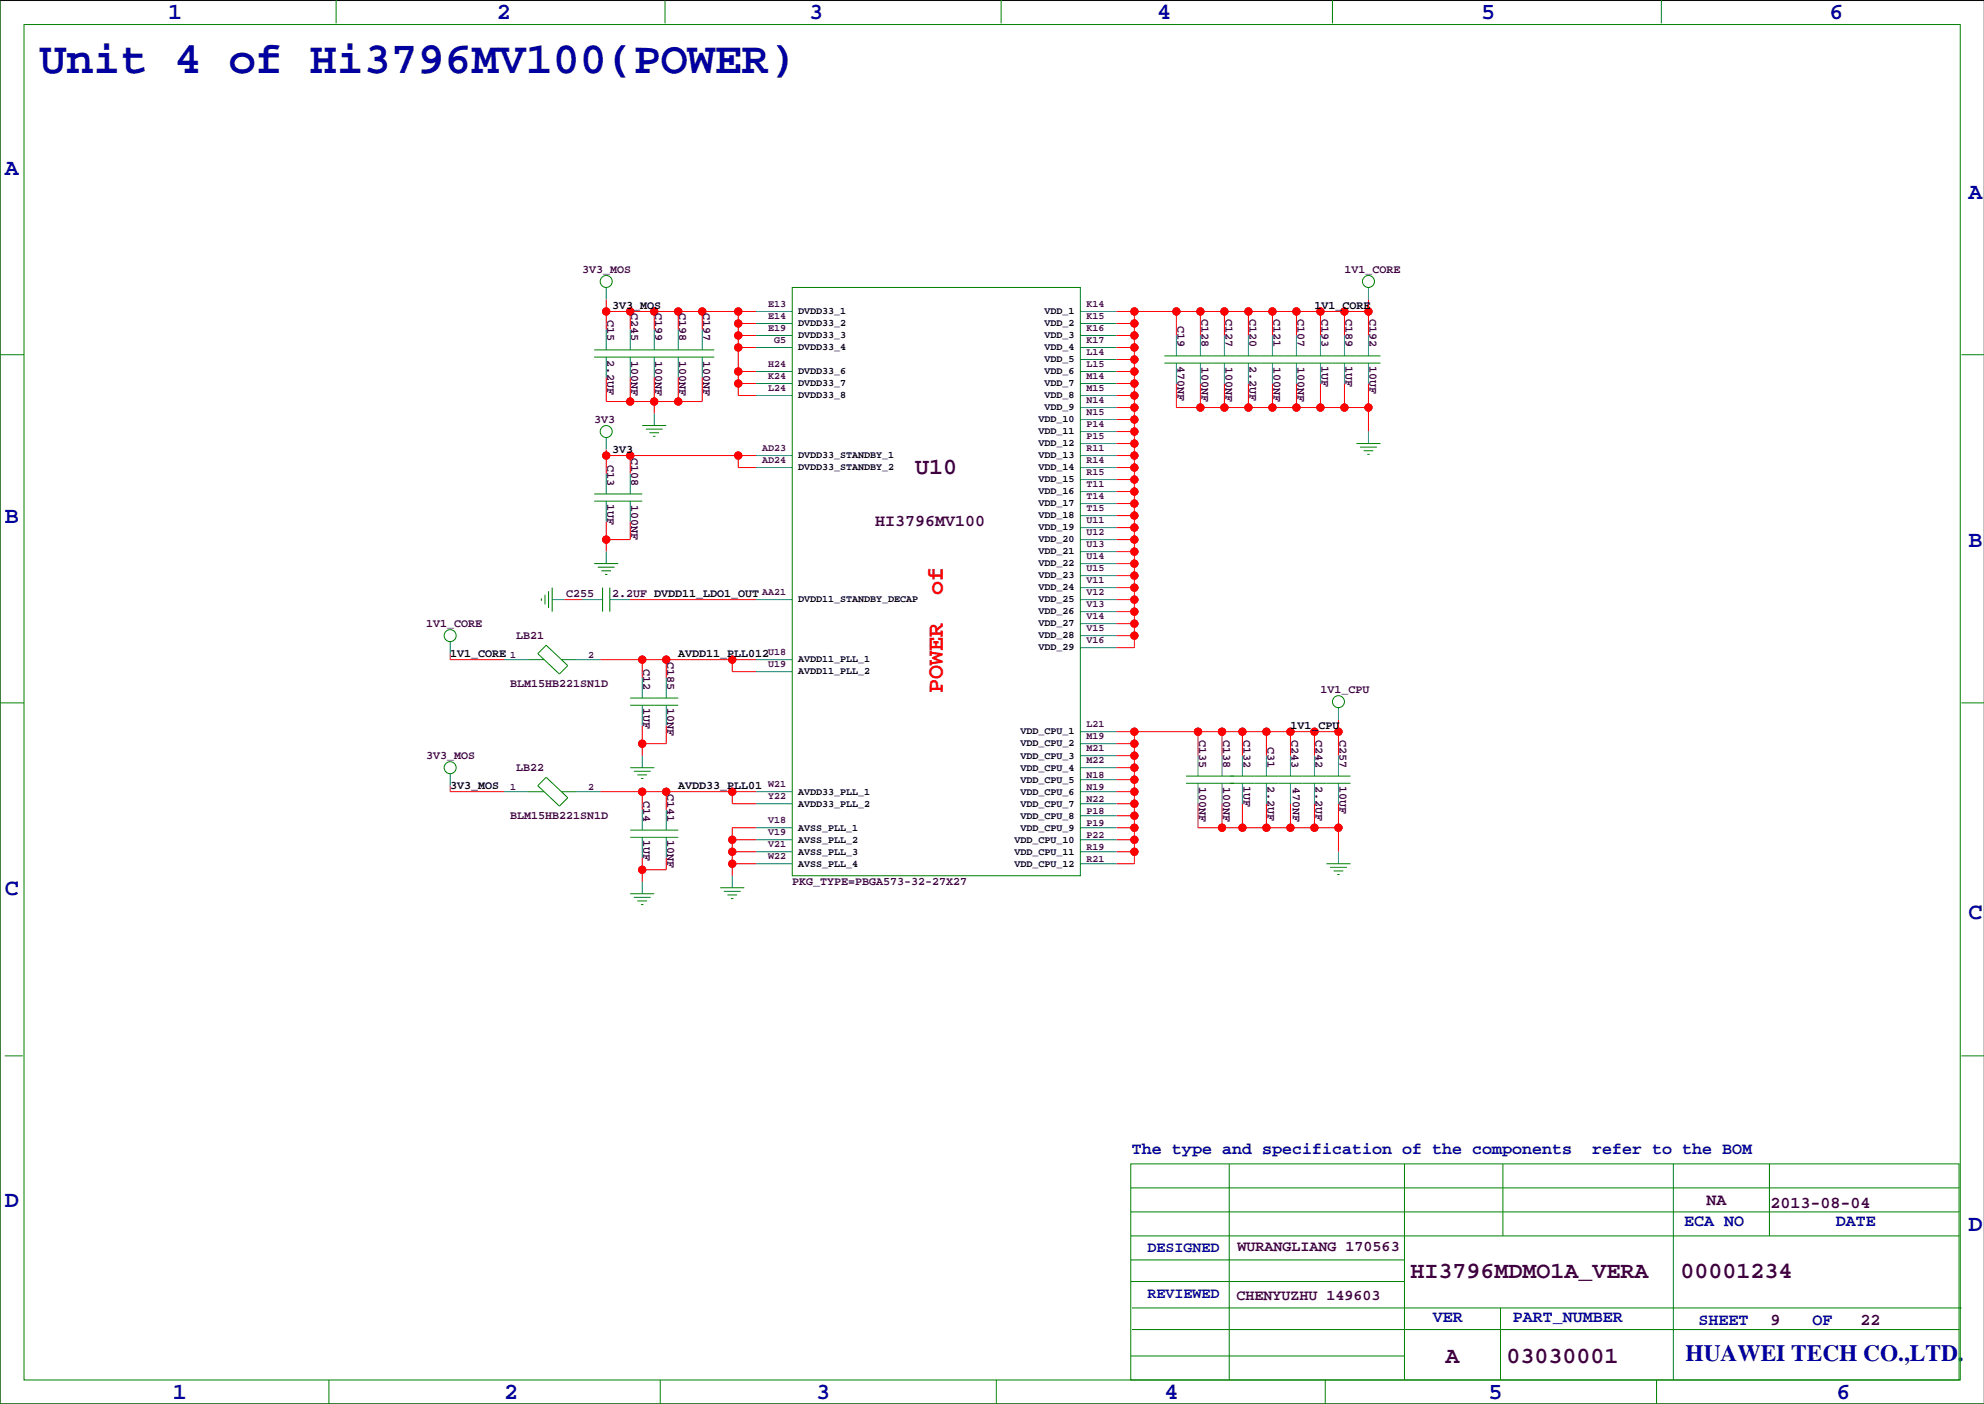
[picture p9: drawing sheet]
<svg xmlns="http://www.w3.org/2000/svg" width="420mm" height="297mm" viewBox="0 0 420 297" stroke-linecap="round" stroke-linejoin="round" font-family="sans-serif">
<path d="M419.9 .1h-419.9v296.9h419.9" fill="none" stroke="#000" stroke-width=".21"/>
<g fill="none" stroke="#008080" stroke-width=".21">
<path d="M128.3 60.8v2.6M128.3 69.7v4.3M128.3 75.6v4.3M133.3 69.7v4.3M133.3 75.6v4.3M138.4 69.7v4.3M138.4 75.6v4.3M143.5 69.7v4.3M143.5 75.6v4.3M148.6 69.7v4.3M148.6 75.6v4.3M160 73.5h7.6"/>
<path d="M160 65.9h7.6M160 68.4h7.6M160 78.6h7.6M160 71h7.6M228.6 73.5h7.6M228.6 65.9h7.6M228.6 68.4h7.6M228.6 78.6h7.6M228.6 71h7.6M228.6 76.1h7.6M248.9 71v4.3M248.9 76.8v4.3"/>
<path d="M254 71v4.3M254 76.8v4.3M259.1 71v4.3M259.1 76.8v4.3M264.2 71v4.3M264.2 76.8v4.3M269.2 71v4.3M269.2 76.8v4.3M274.3 71v4.3M274.3 76.8v4.3M279.4 71v4.3M279.4 76.8v4.3"/>
<path d="M284.5 71v4.3M284.5 76.8v4.3M289.6 60.8v2.6M289.6 71v4.3M289.6 76.8v4.3M128.3 92.6v2.5M138.4 87.5v2.5M160 83.7h7.6M160 81.1h7.6M160 96.4h7.6M160 98.9h7.6M228.6 83.7h7.6"/>
<path d="M228.6 81.1h7.6M228.6 86.2h7.6M228.6 88.8h7.6M228.6 91.3h7.6M228.6 93.8h7.6M228.6 96.4h7.6M228.6 98.9h7.6M289.6 91.3v2.5M128.3 100.2v4.3M128.3 106v4.3M128.3 116.7v2.5M133.3 100.2v4.3"/>
<path d="M133.3 106v4.3M228.6 101.5h7.6M228.6 119.2h7.6M228.6 116.7h7.6M228.6 114.2h7.6M228.6 111.6h7.6M228.6 109.1h7.6M228.6 106.5h7.6M228.6 104h7.6M95.2 135.7v2.6M106.7 139.6h5.1M116.8 126.9h2.6"/>
<path d="M121.9 139.6h5.1M123.2 126.9h4.3M129 126.9h4.3M160 126.9h7.6M160 139.6h7.6M228.6 126.9h7.6M228.6 137h7.6M228.6 134.5h7.6M228.6 131.9h7.6M228.6 129.4h7.6M228.6 124.3h7.6M228.6 121.8h7.6"/>
<path d="M135.9 143.4v4.3M135.9 149.2v4.3M135.9 159.9v2.5M141 143.4v4.3M141 149.2v4.3M160 142.1h7.6M228.6 154.8h7.6M228.6 157.3h7.6M228.6 159.9h7.6M253.5 159.9v4.3M258.6 159.9v4.3M262.9 159.9v4.3"/>
<path d="M268 159.9v4.3M273 159.9v4.3M278.1 159.9v4.3M283.2 149.7v2.6M283.2 159.9v4.3M95.2 163.7v2.5M106.7 167.5h5.1M121.9 167.5h5.1M135.9 171.3v4.3M135.9 177.2v4.3M141 171.3v4.3M141 177.2v4.3"/>
<path d="M160 167.5h7.6M160 170h7.6M160 175.1h7.6M160 177.7h7.6M228.6 167.5h7.6M228.6 170h7.6M228.6 175.1h7.6M228.6 177.7h7.6M228.6 172.6h7.6M228.6 162.4h7.6M228.6 165h7.6M253.5 165.7v4.3"/>
<path d="M258.6 165.7v4.3M262.9 165.7v4.3M268 165.7v4.3M273 165.7v4.3M278.1 165.7v4.3M283.2 165.7v4.3M135.9 186.5v2.6M154.9 185.3v2.5M160 180.2h7.6M160 182.7h7.6M228.6 180.2h7.6M228.6 182.7h7.6"/>
<path d="M283.2 180.2v2.5"/>
</g>
<g fill="none" stroke="#008000" stroke-width=".21">
<path d="M0 -.1v297.1h419.9M71.1 0v4.9M140.7 0v4.9M211.8 0v4.9M281.9 0v4.9M351.5 0v4.9M5.1 5.2h409.7v286.8h-409.7zM0 75h5.1M125.7 74h25.4M125.7 75.6h25.4M167.6 60.8h61v124.5h-61zM246.4 75.3h45.7"/>
<path d="M246.4 76.8h45.7M415 75h4.9M135.9 90h5.1M136.7 90.8h3.5M137.4 91.6h2M138.2 92.3h.5M287 93.8h5.1M287.8 94.6h3.5M288.5 95.4h2.1M289.3 96.1h.5M125.7 104.5h10.2M125.7 106h10.2"/>
<path d="M125.7 119.2h5.1M111.8 139.6h3.3M114.6 126.6v.5M115.3 125.8v2.1M115.6 136.5l4.5 4.3-1.7 1.8-4.6-4.3zM116.1 125.1v3.5M116.8 124.3v5.1M118.9 139.6h3M126.5 120h3.5M127.3 120.8h2M127.5 124.3v5.1M128 121.5h.5"/>
<path d="M129 124.3v5.1M0 148.7h5.1M133.3 147.7h10.2M133.3 149.2h10.2M415 148.7h4.9M111.8 167.5h3.3M115.6 164.5l4.5 4.3-1.7 1.7-4.6-4.3zM118.9 167.5h3M133.3 175.6h10.2M133.3 177.2h10.2M133.3 162.4h5.1M134.1 163.2h3.6"/>
<path d="M134.9 163.9h2M135.6 164.7h.5M251 164.2h34.8M251 165.7h34.8M133.3 189.1h5.1M134.1 189.9h3.6M134.9 190.6h2M135.6 191.4h.5M152.4 187.8h5.1M153.2 188.6h3.5M153.9 189.3h2.1M154.7 190.1h.5"/>
<path d="M280.7 182.7h5.1M281.4 183.5h3.6M282.2 184.3h2M283 185h.5M1 223.4h3.8M415 223.4h4.9M239.3 246.2h175.2v45.8h-175.2zM239.3 251.3h175.2M239.3 256.4h175.2M260.1 246.2v45.8M297.2 246.2v45.8M318 246.2v15.3"/>
<path d="M354.1 246.2v45.8M374.4 246.2v15.3M239.3 266.6h57.9M239.3 261.5h175.2M239.3 271.1h57.9M239.5 276.7h175.5M317.5 276.7v15.3M69.6 292v5M139.7 292v5M210.8 292v5M239.3 286.9h57.9M239.5 281.3h175"/>
<path d="M280.4 292v5M350.5 292v5M383.5 287.4h.1"/>
<circle cx="128.3" cy="59.5" r="1.27"/>
<circle cx="289.6" cy="59.5" r="1.27"/>
<circle cx="128.3" cy="91.3" r="1.27"/>
<circle cx="95.2" cy="134.5" r="1.27"/>
<circle cx="283.2" cy="148.4" r="1.27"/>
<circle cx="95.2" cy="162.4" r="1.27"/>
</g>
<g fill="none" stroke="#f00" stroke-width=".21">
<path d="M128.3 65.9h31.7M128.3 79.9v5h20.3v-5M128.3 63.4v6.3M133.3 65.9v3.8M133.3 79.9v5M138.4 65.9v3.8M138.4 79.9v7.6M143.5 65.9v3.8M143.5 79.9v5M148.6 65.9v3.8M156.2 65.9v17.8h3.8M156.2 78.6h3.8"/>
<path d="M156.2 73.5h3.8M156.2 71h3.8M156.2 68.4h3.8M236.2 65.9h53.4M236.2 78.6h3.8M236.2 76.1h3.8M236.2 73.5h3.8M236.2 71h3.8M236.2 68.4h3.8M240 65.9v71.1h-3.8M248.9 65.9v5.1M254 65.9v5.1"/>
<path d="M259.1 65.9v5.1M264.2 65.9v5.1M269.2 65.9v5.1M274.3 65.9v5.1M279.4 65.9v5.1M284.5 65.9v5.1M289.6 63.4v7.6M128.3 96.4h31.7M128.3 95.1v5.1M133.3 96.4v3.8M156.2 96.4v2.5h3.8M156.2 81.1h3.8"/>
<path d="M236.2 98.9h3.8M236.2 96.4h3.8M236.2 91.3h3.8M236.2 88.8h3.8M236.2 86.2h3.8M236.2 83.7h3.8M236.2 81.1h3.8M236.2 93.8h3.8M248.9 81.1v5.1h40.7M254 81.1v5.1M259.1 81.1v5.1M264.2 81.1v5.1"/>
<path d="M269.2 81.1v5.1M274.3 81.1v5.1M279.4 81.1v5.1M284.5 81.1v5.1M289.6 81.1v10.2M128.3 110.3v6.4M133.3 110.3v3.9h-5M236.2 119.2h3.8M236.2 101.5h3.8M236.2 104h3.8M236.2 106.5h3.8M236.2 109.1h3.8"/>
<path d="M236.2 116.7h3.8M236.2 111.6h3.8M236.2 114.2h3.8M95.2 138.3v1.3h11.5M119.4 126.9h3.8M127 139.6h33M133.3 126.9h26.7M135.9 139.6v3.8M141 139.6v3.8M154.9 139.6v2.5h5.1M236.2 134.5h3.8M236.2 126.9h3.8"/>
<path d="M236.2 129.4h3.8M236.2 121.8h3.8M236.2 124.3h3.8M236.2 131.9h3.8M135.9 153.5v6.4M141 153.5v3.8h-5.1M236.2 159.9h3.8M236.2 157.3h3.8M236.2 154.8h47M240 154.8v27.9h-3.8M253.5 154.8v5.1M258.6 154.8v5.1"/>
<path d="M262.9 154.8v5.1M268 154.8v5.1M273 154.8v5.1M278.1 154.8v5.1M283.2 152.3v7.6M95.2 166.2v1.3h11.5M127 167.5h33M135.9 167.5v3.8M141 167.5v3.8M154.9 177.7h5.1M154.9 167.5v2.5h5.1M160 175.1h-5.1v10.2"/>
<path d="M236.2 177.7h3.8M236.2 165h3.8M236.2 162.4h3.8M236.2 167.5h3.8M236.2 170h3.8M236.2 172.6h3.8M236.2 175.1h3.8M253.5 170v5.1h29.7M258.6 170v5.1M262.9 170v5.1M268 170v5.1M273 170v5.1"/>
<path d="M278.1 170v5.1M283.2 170v10.2M135.9 181.5v5M141 181.5v2.5h-5.1M154.9 182.7h5.1M154.9 180.2h5.1M236.2 180.2h3.8"/>
<circle cx="128.3" cy="65.9" r=".76"/>
<circle cx="133.4" cy="65.9" r=".76"/>
<circle cx="138.4" cy="65.9" r=".76"/>
<circle cx="143.5" cy="65.9" r=".76"/>
<circle cx="148.6" cy="65.9" r=".76"/>
<circle cx="156.2" cy="71" r=".76"/>
<circle cx="156.2" cy="65.9" r=".76"/>
<circle cx="156.2" cy="78.6" r=".76"/>
<circle cx="156.2" cy="73.5" r=".76"/>
<circle cx="156.2" cy="68.4" r=".76"/>
<circle cx="240" cy="71" r=".76"/>
<circle cx="240" cy="78.6" r=".76"/>
<circle cx="240" cy="65.9" r=".76"/>
<circle cx="240" cy="73.5" r=".76"/>
<circle cx="240" cy="76.1" r=".76"/>
<circle cx="240" cy="68.4" r=".76"/>
<circle cx="248.9" cy="65.9" r=".76"/>
<circle cx="254" cy="65.9" r=".76"/>
<circle cx="259.1" cy="65.9" r=".76"/>
<circle cx="264.2" cy="65.9" r=".76"/>
<circle cx="269.2" cy="65.9" r=".76"/>
<circle cx="274.3" cy="65.9" r=".76"/>
<circle cx="279.4" cy="65.9" r=".76"/>
<circle cx="284.5" cy="65.9" r=".76"/>
<circle cx="289.6" cy="65.9" r=".76"/>
<circle cx="128.3" cy="96.4" r=".76"/>
<circle cx="133.4" cy="96.4" r=".76"/>
<circle cx="133.4" cy="84.9" r=".76"/>
<circle cx="138.4" cy="84.9" r=".76"/>
<circle cx="143.5" cy="84.9" r=".76"/>
<circle cx="156.2" cy="96.4" r=".76"/>
<circle cx="156.2" cy="81.1" r=".76"/>
<circle cx="240" cy="83.7" r=".76"/>
<circle cx="240" cy="96.4" r=".76"/>
<circle cx="240" cy="91.3" r=".76"/>
<circle cx="240" cy="98.9" r=".76"/>
<circle cx="240" cy="86.2" r=".76"/>
<circle cx="240" cy="88.8" r=".76"/>
<circle cx="240" cy="81.1" r=".76"/>
<circle cx="240" cy="93.8" r=".76"/>
<circle cx="254" cy="86.2" r=".76"/>
<circle cx="259.1" cy="86.2" r=".76"/>
<circle cx="264.2" cy="86.2" r=".76"/>
<circle cx="269.2" cy="86.2" r=".76"/>
<circle cx="274.3" cy="86.2" r=".76"/>
<circle cx="279.4" cy="86.2" r=".76"/>
<circle cx="284.5" cy="86.2" r=".76"/>
<circle cx="289.6" cy="86.2" r=".76"/>
<circle cx="128.3" cy="114.2" r=".76"/>
<circle cx="240" cy="109.1" r=".76"/>
<circle cx="240" cy="104" r=".76"/>
<circle cx="240" cy="111.6" r=".76"/>
<circle cx="240" cy="119.2" r=".76"/>
<circle cx="240" cy="114.2" r=".76"/>
<circle cx="240" cy="101.5" r=".76"/>
<circle cx="240" cy="116.7" r=".76"/>
<circle cx="240" cy="106.5" r=".76"/>
<circle cx="135.9" cy="139.6" r=".76"/>
<circle cx="141" cy="139.6" r=".76"/>
<circle cx="154.9" cy="139.6" r=".76"/>
<circle cx="240" cy="124.3" r=".76"/>
<circle cx="240" cy="126.9" r=".76"/>
<circle cx="240" cy="131.9" r=".76"/>
<circle cx="240" cy="121.8" r=".76"/>
<circle cx="240" cy="134.5" r=".76"/>
<circle cx="240" cy="129.4" r=".76"/>
<circle cx="135.9" cy="157.3" r=".76"/>
<circle cx="240" cy="157.3" r=".76"/>
<circle cx="240" cy="159.9" r=".76"/>
<circle cx="240" cy="154.8" r=".76"/>
<circle cx="253.5" cy="154.8" r=".76"/>
<circle cx="258.6" cy="154.8" r=".76"/>
<circle cx="262.9" cy="154.8" r=".76"/>
<circle cx="268" cy="154.8" r=".76"/>
<circle cx="273.1" cy="154.8" r=".76"/>
<circle cx="278.1" cy="154.8" r=".76"/>
<circle cx="283.2" cy="154.8" r=".76"/>
<circle cx="135.9" cy="167.5" r=".76"/>
<circle cx="141" cy="167.5" r=".76"/>
<circle cx="154.9" cy="177.7" r=".76"/>
<circle cx="154.9" cy="167.5" r=".76"/>
<circle cx="240" cy="175.1" r=".76"/>
<circle cx="240" cy="162.4" r=".76"/>
<circle cx="240" cy="165" r=".76"/>
<circle cx="240" cy="177.7" r=".76"/>
<circle cx="240" cy="170" r=".76"/>
<circle cx="240" cy="172.6" r=".76"/>
<circle cx="240" cy="167.5" r=".76"/>
<circle cx="258.6" cy="175.1" r=".76"/>
<circle cx="262.9" cy="175.1" r=".76"/>
<circle cx="268" cy="175.1" r=".76"/>
<circle cx="273.1" cy="175.1" r=".76"/>
<circle cx="278.1" cy="175.1" r=".76"/>
<circle cx="283.2" cy="175.1" r=".76"/>
<circle cx="135.9" cy="184" r=".76"/>
<circle cx="154.9" cy="182.7" r=".76"/>
<circle cx="154.9" cy="180.2" r=".76"/>
<circle cx="240" cy="180.2" r=".76"/>
</g>
<g fill="#f00" stroke="#f00" stroke-width=".21">
<circle cx="240" cy="180.2" r=".76"/>
<circle cx="240" cy="177.7" r=".76"/>
<circle cx="240" cy="175.1" r=".76"/>
<circle cx="240" cy="172.6" r=".76"/>
<circle cx="283.2" cy="154.8" r=".76"/>
<circle cx="278.1" cy="154.8" r=".76"/>
<circle cx="273.1" cy="154.8" r=".76"/>
<circle cx="268" cy="154.8" r=".76"/>
<circle cx="262.9" cy="154.8" r=".76"/>
<circle cx="258.6" cy="154.8" r=".76"/>
<circle cx="253.5" cy="154.8" r=".76"/>
<circle cx="240" cy="154.8" r=".76"/>
<circle cx="240" cy="157.3" r=".76"/>
<circle cx="240" cy="159.9" r=".76"/>
<circle cx="240" cy="162.4" r=".76"/>
<circle cx="240" cy="165" r=".76"/>
<circle cx="240" cy="167.5" r=".76"/>
<circle cx="240" cy="170" r=".76"/>
<circle cx="248.9" cy="65.9" r=".76"/>
<circle cx="240" cy="134.5" r=".76"/>
<circle cx="240" cy="131.9" r=".76"/>
<circle cx="240" cy="126.9" r=".76"/>
<circle cx="240" cy="129.4" r=".76"/>
<circle cx="240" cy="119.2" r=".76"/>
<circle cx="240" cy="121.8" r=".76"/>
<circle cx="240" cy="124.3" r=".76"/>
<circle cx="240" cy="116.7" r=".76"/>
<circle cx="240" cy="114.2" r=".76"/>
<circle cx="240" cy="111.6" r=".76"/>
<circle cx="254" cy="65.9" r=".76"/>
<circle cx="259.1" cy="65.9" r=".76"/>
<circle cx="264.2" cy="65.9" r=".76"/>
<circle cx="269.2" cy="65.9" r=".76"/>
<circle cx="274.3" cy="65.9" r=".76"/>
<circle cx="279.4" cy="65.9" r=".76"/>
<circle cx="284.5" cy="65.9" r=".76"/>
<circle cx="289.6" cy="65.9" r=".76"/>
<circle cx="240" cy="65.9" r=".76"/>
<circle cx="240" cy="68.4" r=".76"/>
<circle cx="240" cy="71" r=".76"/>
<circle cx="240" cy="73.5" r=".76"/>
<circle cx="240" cy="76.1" r=".76"/>
<circle cx="240" cy="78.6" r=".76"/>
<circle cx="240" cy="81.1" r=".76"/>
<circle cx="240" cy="83.7" r=".76"/>
<circle cx="240" cy="86.2" r=".76"/>
<circle cx="240" cy="88.8" r=".76"/>
<circle cx="240" cy="91.3" r=".76"/>
<circle cx="240" cy="93.8" r=".76"/>
<circle cx="240" cy="96.4" r=".76"/>
<circle cx="240" cy="98.9" r=".76"/>
<circle cx="240" cy="101.5" r=".76"/>
<circle cx="240" cy="104" r=".76"/>
<circle cx="240" cy="106.5" r=".76"/>
<circle cx="240" cy="109.1" r=".76"/>
<circle cx="254" cy="86.2" r=".76"/>
<circle cx="259.1" cy="86.2" r=".76"/>
<circle cx="264.2" cy="86.2" r=".76"/>
<circle cx="269.2" cy="86.2" r=".76"/>
<circle cx="274.3" cy="86.2" r=".76"/>
<circle cx="279.4" cy="86.2" r=".76"/>
<circle cx="284.5" cy="86.2" r=".76"/>
<circle cx="289.6" cy="86.2" r=".76"/>
<circle cx="154.9" cy="182.7" r=".76"/>
<circle cx="154.9" cy="180.2" r=".76"/>
<circle cx="154.9" cy="177.7" r=".76"/>
<circle cx="258.6" cy="175.1" r=".76"/>
<circle cx="262.9" cy="175.1" r=".76"/>
<circle cx="268" cy="175.1" r=".76"/>
<circle cx="273.1" cy="175.1" r=".76"/>
<circle cx="283.2" cy="175.1" r=".76"/>
<circle cx="278.1" cy="175.1" r=".76"/>
<circle cx="138.4" cy="84.9" r=".76"/>
<circle cx="143.5" cy="84.9" r=".76"/>
<circle cx="133.4" cy="84.9" r=".76"/>
<circle cx="128.3" cy="114.2" r=".76"/>
<circle cx="135.9" cy="184" r=".76"/>
<circle cx="154.9" cy="167.5" r=".76"/>
<circle cx="135.9" cy="167.5" r=".76"/>
<circle cx="141" cy="167.5" r=".76"/>
<circle cx="135.9" cy="157.3" r=".76"/>
<circle cx="154.9" cy="139.6" r=".76"/>
<circle cx="135.9" cy="139.6" r=".76"/>
<circle cx="141" cy="139.6" r=".76"/>
<circle cx="128.3" cy="65.9" r=".76"/>
<circle cx="133.4" cy="65.9" r=".76"/>
<circle cx="138.4" cy="65.9" r=".76"/>
<circle cx="143.5" cy="65.9" r=".76"/>
<circle cx="148.6" cy="65.9" r=".76"/>
<circle cx="156.2" cy="65.9" r=".76"/>
<circle cx="156.2" cy="68.4" r=".76"/>
<circle cx="156.2" cy="71" r=".76"/>
<circle cx="156.2" cy="73.5" r=".76"/>
<circle cx="156.2" cy="78.6" r=".76"/>
<circle cx="156.2" cy="81.1" r=".76"/>
<circle cx="156.2" cy="96.4" r=".76"/>
<circle cx="128.3" cy="96.4" r=".76"/>
<circle cx="133.4" cy="96.4" r=".76"/>
</g>
<text font-size="9.5" fill="#0000a0" x="8.4" y="15.4">Unit 4 of Hi3796MV100(POWER)</text>
<g font-size="4.9" fill="#0000a0">
<text x="35.6" y="3.9">1</text>
<text x="105.2" y="3.9">2</text>
<text x="171.2" y="3.9">3</text>
<text x="244.9" y="3.9">4</text>
<text x="313.4" y="3.9">5</text>
<text x="387.1" y="3.9">6</text>
<text x="1" y="36.9">A</text>
<text x="416.6" y="42">A</text>
<text x="1" y="110.6">B</text>
<text x="416.6" y="115.7">B</text>
<text x="1" y="189.3">C</text>
<text x="416.6" y="194.4">C</text>
<text x="1" y="255.4">D</text>
<text x="416.6" y="260.5">D</text>
<text x="356.6" y="288">HUAWEI TECH CO.,LTD.</text>
<text x="36.6" y="296">1</text>
<text x="106.7" y="296">2</text>
<text x="172.7" y="296">3</text>
<text x="246.4" y="296">4</text>
<text x="315" y="296">5</text>
<text x="388.6" y="296">6</text>
</g>
<g font-size="4.9" fill="#400040">
<text x="193.7" y="100.3">U10</text>
<text x="298.5" y="270.5">HI3796MDMO1A_VERA</text>
<text x="355.6" y="270.5">00001234</text>
<text x="305.9" y="288.3">A</text>
<text x="318.8" y="288.3">03030001</text>
</g>
<g font-size="4.9" fill="#f00">
<text x="199.5" y="125.8" transform="rotate(-90 199.5 125.8)">of</text>
<text x="199.5" y="146.5" transform="rotate(-90 199.5 146.5)">POWER</text>
</g>
<g font-size="3.5" fill="#400040">
<text x="185.2" y="111.3">HI3796MV100</text>
<text x="361.1" y="254.9">NA</text>
<text x="374.6" y="255.7">2013-08-04</text>
<text x="374.6" y="280.3">9</text>
<text x="393.7" y="280.3">22</text>
</g>
<g font-size="3.5" fill="#0000a0">
<text x="239.5" y="244.2">The type and specification of the components</text>
<text x="336.9" y="244.2">refer to the BOM</text>
<text x="356.4" y="259.4">ECA NO</text>
<text x="388.5" y="259.4">DATE</text>
<text x="303.1" y="279.7">VER</text>
<text x="320.1" y="279.7">PART_NUMBER</text>
<text x="359.4" y="280.3">SHEET</text>
<text x="383.5" y="280.3">OF</text>
</g>
<g font-size="3.2" fill="#0000a0">
<text x="242.8" y="264.9">DESIGNED</text>
<text x="242.8" y="274.5">REVIEWED</text>
</g>
<g font-size="3.2" fill="#400040">
<text x="261.9" y="264.7">WURANGLIANG 170563</text>
<text x="261.6" y="275.1">CHENYUZHU 149603</text>
</g>
<g font-size="2.5" fill="#400040">
<text x="123.2" y="57.8">3V3_MOS</text>
<text x="284.5" y="57.8">1V1_CORE</text>
<text x="128.5" y="67.8" transform="rotate(90 128.5 67.8)">C15</text>
<text x="133.6" y="66.3" transform="rotate(90 133.6 66.3)">C245</text>
<text x="138.7" y="66.3" transform="rotate(90 138.7 66.3)">C199</text>
<text x="143.7" y="66.3" transform="rotate(90 143.7 66.3)">C198</text>
<text x="148.8" y="66.3" transform="rotate(90 148.8 66.3)">C197</text>
<text x="249.1" y="69.1" transform="rotate(90 249.1 69.1)">C19</text>
<text x="254.2" y="67.6" transform="rotate(90 254.2 67.6)">C128</text>
<text x="259.3" y="67.6" transform="rotate(90 259.3 67.6)">C127</text>
<text x="264.4" y="67.6" transform="rotate(90 264.4 67.6)">C120</text>
<text x="269.5" y="67.6" transform="rotate(90 269.5 67.6)">C121</text>
<text x="274.5" y="67.6" transform="rotate(90 274.5 67.6)">C107</text>
<text x="279.6" y="67.6" transform="rotate(90 279.6 67.6)">C193</text>
<text x="284.7" y="67.6" transform="rotate(90 284.7 67.6)">C189</text>
<text x="289.8" y="67.6" transform="rotate(90 289.8 67.6)">C192</text>
<text x="128.5" y="76.1" transform="rotate(90 128.5 76.1)">2.2UF</text>
<text x="133.6" y="76.3" transform="rotate(90 133.6 76.3)">100NF</text>
<text x="138.7" y="76.3" transform="rotate(90 138.7 76.3)">100NF</text>
<text x="143.7" y="76.3" transform="rotate(90 143.7 76.3)">100NF</text>
<text x="148.8" y="76.3" transform="rotate(90 148.8 76.3)">100NF</text>
<text x="249.1" y="77.3" transform="rotate(90 249.1 77.3)">470NF</text>
<text x="254.2" y="77.5" transform="rotate(90 254.2 77.5)">100NF</text>
<text x="259.3" y="77.5" transform="rotate(90 259.3 77.5)">100NF</text>
<text x="264.4" y="77.3" transform="rotate(90 264.4 77.3)">2.2UF</text>
<text x="269.5" y="77.5" transform="rotate(90 269.5 77.5)">100NF</text>
<text x="274.5" y="77.5" transform="rotate(90 274.5 77.5)">100NF</text>
<text x="279.6" y="77.3" transform="rotate(90 279.6 77.3)">1UF</text>
<text x="284.7" y="77.3" transform="rotate(90 284.7 77.3)">1UF</text>
<text x="289.8" y="77.3" transform="rotate(90 289.8 77.3)">10UF</text>
<text x="125.7" y="89.5">3V3</text>
<text x="128.5" y="98.3" transform="rotate(90 128.5 98.3)">C13</text>
<text x="133.6" y="96.8" transform="rotate(90 133.6 96.8)">C108</text>
<text x="128.5" y="106.5" transform="rotate(90 128.5 106.5)">1UF</text>
<text x="133.6" y="106.8" transform="rotate(90 133.6 106.8)">100NF</text>
<text x="119.8" y="126.4">C255</text>
<text x="129.5" y="126.4">2.2UF DVDD11_LDO1_OUT</text>
<text x="90.2" y="132.7">1V1_CORE</text>
<text x="109.2" y="135.2">LB21</text>
<text x="136.1" y="141.5" transform="rotate(90 136.1 141.5)">C12</text>
<text x="141.2" y="140" transform="rotate(90 141.2 140)">C185</text>
<text x="107.9" y="145.4">BLM15HB221SN1D</text>
<text x="136.1" y="149.7" transform="rotate(90 136.1 149.7)">1UF</text>
<text x="141.2" y="149.7" transform="rotate(90 141.2 149.7)">10NF</text>
<text x="279.4" y="146.7">1V1_CPU</text>
<text x="90.2" y="160.6">3V3_MOS</text>
<text x="253.7" y="156.5" transform="rotate(90 253.7 156.5)">C135</text>
<text x="258.8" y="156.5" transform="rotate(90 258.8 156.5)">C138</text>
<text x="263.1" y="156.5" transform="rotate(90 263.1 156.5)">C132</text>
<text x="268.2" y="158" transform="rotate(90 268.2 158)">C31</text>
<text x="273.3" y="156.5" transform="rotate(90 273.3 156.5)">C243</text>
<text x="278.4" y="156.5" transform="rotate(90 278.4 156.5)">C242</text>
<text x="283.4" y="156.5" transform="rotate(90 283.4 156.5)">C257</text>
<text x="109.2" y="163.2">LB22</text>
<text x="141.2" y="167.9" transform="rotate(90 141.2 167.9)">C141</text>
<text x="253.7" y="166.4" transform="rotate(90 253.7 166.4)">100NF</text>
<text x="258.8" y="166.4" transform="rotate(90 258.8 166.4)">100NF</text>
<text x="263.1" y="166.2" transform="rotate(90 263.1 166.2)">1UF</text>
<text x="268.2" y="166.2" transform="rotate(90 268.2 166.2)">2.2UF</text>
<text x="273.5" y="166.5" transform="rotate(90 273.5 166.5)">470NF</text>
<text x="278.4" y="166.2" transform="rotate(90 278.4 166.2)">2.2UF</text>
<text x="283.4" y="166.2" transform="rotate(90 283.4 166.2)">10UF</text>
<text x="107.9" y="173.3">BLM15HB221SN1D</text>
<text x="136.1" y="169.4" transform="rotate(90 136.1 169.4)">C14</text>
<text x="136.1" y="177.7" transform="rotate(90 136.1 177.7)">1UF</text>
<text x="141.2" y="177.7" transform="rotate(90 141.2 177.7)">10NF</text>
<text x="167.6" y="187.3">PKG_TYPE=PBGA573-32-27X27</text>
</g>
<g font-size="2.5">
<text x="129.5" y="65.4">3V3_MOS</text>
<text x="278.1" y="65.4">1V1_CORE</text>
<text x="129.5" y="95.9">3V3</text>
<text x="95.2" y="139.1">1V1_CORE</text>
<text x="143.5" y="139.1">AVDD11_PLL012</text>
<text x="273.1" y="154.3">1V1_CPU</text>
<text x="95.2" y="167">3V3_MOS</text>
<text x="143.5" y="167">AVDD33_PLL01</text>
</g>
<g font-size="2.1" fill="#400040">
<text x="162.6" y="65">E13</text>
<text x="229.9" y="65">K14</text>
<text x="162.6" y="67.5">E14</text>
<text x="162.6" y="70.1">E19</text>
<text x="229.9" y="67.5">K15</text>
<text x="229.9" y="70.1">K16</text>
<text x="162.6" y="77.7">H24</text>
<text x="163.8" y="72.6">G5</text>
<text x="229.9" y="72.6">K17</text>
<text x="229.9" y="75.2">L14</text>
<text x="229.9" y="77.7">L15</text>
<text x="162.6" y="82.8">L24</text>
<text x="162.6" y="80.2">K24</text>
<text x="229.9" y="80.2">M14</text>
<text x="229.9" y="82.8">M15</text>
<text x="229.9" y="85.3">N14</text>
<text x="229.9" y="87.9">N15</text>
<text x="161.3" y="95.5">AD23</text>
<text x="229.9" y="90.4">P14</text>
<text x="229.9" y="92.9">P15</text>
<text x="229.9" y="95.5">R11</text>
<text x="161.3" y="98">AD24</text>
<text x="229.9" y="100.6">R15</text>
<text x="229.9" y="98">R14</text>
<text x="229.9" y="105.6">T14</text>
<text x="229.9" y="103.1">T11</text>
<text x="229.9" y="113.3">U12</text>
<text x="229.9" y="110.7">U11</text>
<text x="229.9" y="108.2">T15</text>
<text x="229.9" y="118.3">U14</text>
<text x="229.9" y="115.8">U13</text>
<text x="161.3" y="126">AA21</text>
<text x="229.9" y="126">V12</text>
<text x="229.9" y="123.4">V11</text>
<text x="229.9" y="120.9">U15</text>
<text x="229.9" y="131">V14</text>
<text x="229.9" y="128.5">V13</text>
<text x="229.9" y="136.1">V16</text>
<text x="229.9" y="133.6">V15</text>
<text x="107.9" y="139.1">1</text>
<text x="124.5" y="139.1">2</text>
<text x="162.6" y="141.2">U19</text>
<text x="162.6" y="138.7">U18</text>
<text x="229.9" y="153.9">L21</text>
<text x="229.9" y="156.4">M19</text>
<text x="229.9" y="159">M21</text>
<text x="229.9" y="161.5">M22</text>
<text x="107.9" y="167.1">1</text>
<text x="124.5" y="167.1">2</text>
<text x="162.6" y="166.6">W21</text>
<text x="229.9" y="167.1">N19</text>
<text x="229.9" y="164.5">N18</text>
<text x="162.6" y="169.1">Y22</text>
<text x="229.9" y="169.6">N22</text>
<text x="229.9" y="172.1">P18</text>
<text x="162.6" y="179.3">V21</text>
<text x="162.6" y="176.8">V19</text>
<text x="162.6" y="174.2">V18</text>
<text x="229.9" y="174.7">P19</text>
<text x="229.9" y="177.2">P22</text>
<text x="229.9" y="179.8">R19</text>
<text x="162.6" y="181.8">W22</text>
<text x="229.9" y="182.3">R21</text>
</g>
<g font-size="2.1">
<text x="168.9" y="66.5">DVDD33_1</text>
<text x="168.9" y="69">DVDD33_2</text>
<text x="168.9" y="71.6">DVDD33_3</text>
<text x="221" y="66.5">VDD_1</text>
<text x="221" y="69">VDD_2</text>
<text x="221" y="71.6">VDD_3</text>
<text x="168.9" y="74.1">DVDD33_4</text>
<text x="221" y="74.1">VDD_4</text>
<text x="221" y="76.7">VDD_5</text>
<text x="168.9" y="81.7">DVDD33_7</text>
<text x="168.9" y="79.2">DVDD33_6</text>
<text x="221" y="79.2">VDD_6</text>
<text x="221" y="81.7">VDD_7</text>
<text x="168.9" y="84.3">DVDD33_8</text>
<text x="219.7" y="89.4">VDD_10</text>
<text x="221" y="84.3">VDD_8</text>
<text x="221" y="86.8">VDD_9</text>
<text x="219.7" y="91.9">VDD_11</text>
<text x="219.7" y="94.4">VDD_12</text>
<text x="168.9" y="97">DVDD33_STANDBY_1</text>
<text x="168.9" y="99.5">DVDD33_STANDBY_2</text>
<text x="219.7" y="97">VDD_13</text>
<text x="219.7" y="99.5">VDD_14</text>
<text x="219.7" y="102.1">VDD_15</text>
<text x="219.7" y="107.1">VDD_17</text>
<text x="219.7" y="104.6">VDD_16</text>
<text x="219.7" y="112.2">VDD_19</text>
<text x="219.7" y="109.7">VDD_18</text>
<text x="219.7" y="119.8">VDD_22</text>
<text x="219.7" y="117.3">VDD_21</text>
<text x="219.7" y="114.8">VDD_20</text>
<text x="219.7" y="124.9">VDD_24</text>
<text x="219.7" y="122.4">VDD_23</text>
<text x="168.9" y="127.5">DVDD11_STANDBY_DECAP</text>
<text x="219.7" y="130">VDD_26</text>
<text x="219.7" y="127.5">VDD_25</text>
<text x="219.7" y="137.6">VDD_29</text>
<text x="219.7" y="135.1">VDD_28</text>
<text x="219.7" y="132.5">VDD_27</text>
<text x="168.9" y="142.7">AVDD11_PLL_2</text>
<text x="168.9" y="140.2">AVDD11_PLL_1</text>
<text x="215.9" y="155.4">VDD_CPU_1</text>
<text x="215.9" y="157.9">VDD_CPU_2</text>
<text x="215.9" y="160.5">VDD_CPU_3</text>
<text x="215.9" y="163">VDD_CPU_4</text>
<text x="215.9" y="165.6">VDD_CPU_5</text>
<text x="168.9" y="168.1">AVDD33_PLL_1</text>
<text x="168.9" y="170.6">AVDD33_PLL_2</text>
<text x="215.9" y="170.6">VDD_CPU_7</text>
<text x="215.9" y="173.2">VDD_CPU_8</text>
<text x="215.9" y="168.1">VDD_CPU_6</text>
<text x="168.9" y="178.3">AVSS_PLL_2</text>
<text x="168.9" y="175.7">AVSS_PLL_1</text>
<text x="214.6" y="178.3">VDD_CPU_10</text>
<text x="215.9" y="175.7">VDD_CPU_9</text>
<text x="168.9" y="180.8">AVSS_PLL_3</text>
<text x="168.9" y="183.3">AVSS_PLL_4</text>
<text x="214.6" y="180.8">VDD_CPU_11</text>
<text x="214.6" y="183.3">VDD_CPU_12</text>
</g>
</svg>
